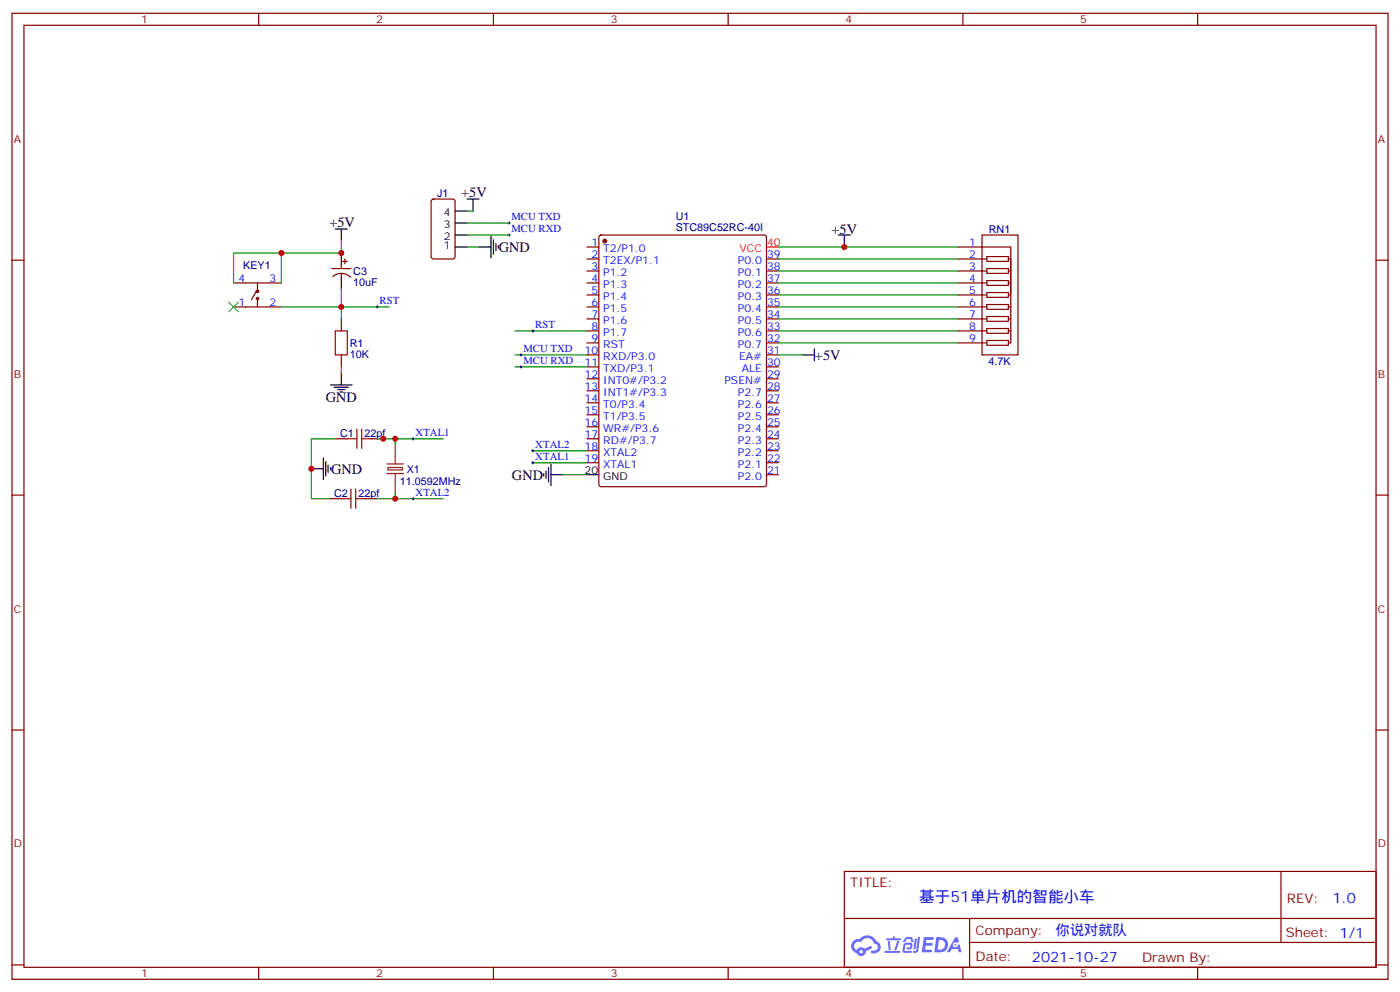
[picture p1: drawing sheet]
<svg xmlns="http://www.w3.org/2000/svg" width="412mm" height="292mm" viewBox="0 0 412 292" stroke-linecap="round" stroke-linejoin="round" font-family="sans-serif">
<g fill="none" stroke="#870000" stroke-width=".35">
<path d="M3.5 3.9h405.4v284.4h-405.4zM7.1 7.4h398.2v277.3h-398.2zM76.2 3.9v3.5M145.3 3.9v3.5M214.5 3.9v3.5M283.6 3.9v3.5M352.8 3.9v3.5M3.5 76.6h3.6M405.3 76.6h3.6M3.5 145.7h3.6M405.3 145.7h3.6M3.5 214.9h3.6"/>
<path d="M405.3 214.9h3.6M248.7 256.5h156.6v28.2h-156.6zM377.3 256.5v20.9M248.7 270.4h156.5M285.6 277.4h119.6M285.6 270.4v14.1M3.5 284h3.6M76.2 284.7v3.6M145.3 284.7v3.6M214.5 284.7v3.6M283.6 284.7v3.6M352.8 284.7v3.6"/>
<path d="M405.3 284h3.6"/>
</g>
<g fill="#5487ff">
<path d="M272.1 275.8h2.6l.3 .2-.1 .6h-2l-.1 1h1.6l.4 .4-.4 .4h-1.7l-.2 1.1 1.8 .1 .3 .3-.2 .4h-2.9z"/>
<path d="M281.4 275.9h.7l.4 1.3-.7 .3a.74 .74 0 0 0-1.1 .3 .74 .74 0 0 0 .5 1.1 .74 .74 0 0 0 .9-.7l.5-.3 .7 2.4h-.9l-.2-1h-1.9l-.5 1h-.9z"/>
<path d="M269.5 276.3h.6l-.4 2.9a.31 .31 0 0 1-.3 .3 .31 .31 0 0 1-.3-.3z"/>
<path d="M270.4 275.8h.6l-.5 4a.89 .89 0 0 1-.7 .7 .89 .89 0 0 1-.9-.3l1-.5z"/>
<path d="M266.8 276l.6-.2 1.2 .1 .5 1.3-.6 .1-.4-.9-1 .1a.95 .95 0 0 1-1 .8l-.1-.2z"/>
<path d="M266.4 277.7l1.8-.2a1.04 1.04 0 0 1 .6 1.1 1.04 1.04 0 0 1-.8 .9h-.7a.29 .29 0 0 1-.3-.4 .29 .29 0 0 1 .3-.2h.7l.2-.8h-1.4l-.4 1.8h1.9a.29 .29 0 0 1 .3 .3 .29 .29 0 0 1-.3 .3h-2l-.4-.3 .2-2.1z"/>
<path d="M260.5 279.9h4.4a.3 .3 0 0 1 .3 .3 .3 .3 0 0 1-.3 .3h-4.3z"/>
<path d="M264.3 277h.6l-.5 1.6a1.02 1.02 0 0 1-.7 1.2l-.2-.3z"/>
<path d="M261.5 277h.6l.3 2.4-.3 .3-.3-.2z"/>
<path d="M261.1 276.2h1.9l.2-.5h.5l-.1 .5h1.5a.29 .29 0 0 1 .3 .3 .29 .29 0 0 1-.3 .3h-3.9z"/>
<path d="M275.8 275.9l-.6 4.4h1.4a2.27 2.27 0 0 0 2.7-2.3 2.27 2.27 0 0 0-2.7-2.1zM276.6 276.6a1.5 1.5 0 0 1 1.8 1.6 1.5 1.5 0 0 1-1.9 1.3h-.3z"/>
<path d="M251.4 277a2.09 2.09 0 0 0 1 3.5 1.37 1.37 0 0 0 1.5 .9 1.37 1.37 0 0 0 1.1-1.4l2-1-.5-.7-1.8 1a1.4 1.4 0 0 0-2.3 .4 1.32 1.32 0 0 1-.6-1.9 1.32 1.32 0 0 1 1.9-.4 2.02 2.02 0 0 1 2-1.3 2.02 2.02 0 0 1 1.8 1.7 1.09 1.09 0 0 1 1.1 1.3 1.09 1.09 0 0 1-1.6 .7 .41 .41 0 0 0-.5 .3 .41 .41 0 0 0 .4 .5 1.89 1.89 0 0 0 2.4-1.2 1.89 1.89 0 0 0-1.2-2.4 2.98 2.98 0 0 0-5-.6l-1 .1zM253.2 280.1a.52 .52 0 0 1 1 0 .52 .52 0 0 1-1 0z"/>
<circle cx="281.4" cy="278.1" r=".28"/>
</g>
<g fill="none" stroke="#870000" stroke-width=".35">
<path d="M127.2 58.8l.5-.2h5.6l.7 .4 .1 16.5-.5 .7h-5.9l-.6-.4-.1-16.5zM97.7 79.1h5.7M100.5 78v1.1M100.9 76.9h1.4M101.6 76.2v1.4M172.9 72.7h3.5M172.9 76.2h3.5M172.9 79.8h3.5M176.6 69.4l.5-.2h48l.6 .4 .1 73-.5 .6-48.2 .1-.7-.5v-72.9zM225.8 76.2h3.5M225.8 79.8h3.5M282.2 72.7h15.5v28.2h-.7"/>
<path d="M282.2 76.2h8.5M282.2 79.8h8.5M289.3 69.2h10.6v35.3h-10.6zM290.7 75.5h6.3v1.4h-6.3zM290.7 79.1h6.3v1.4h-6.3zM297 76.2h.7M297 79.8h.7M68.8 83.3h14.1M68.8 90.3h14.1M75.5 85.8l-1.4 2.4M75.8 83.3v2.5M75.8 87.9v2.4"/>
<path d="M98 81.4a3.8 3.8 0 0 1 5.2 .2M100.5 80.5v1M100.5 93.9v3.5M172.9 83.3h3.5M172.9 86.8h3.5M172.9 90.3h3.5M172.9 93.9h3.5M172.9 97.4h3.5M225.8 83.3h3.5M225.8 86.8h3.5M225.8 90.3h3.5M225.8 93.9h3.5"/>
<path d="M225.8 97.4h3.5M282.2 83.3h8.5M282.2 86.8h8.5M282.2 90.3h8.5M282.2 93.9h8.5M282.2 97.4h8.5M290.7 82.6h6.3v1.4h-6.3zM290.7 86.1h6.3v1.4h-6.3zM290.7 89.6h6.3v1.5h-6.3zM290.7 93.2h6.3v1.4h-6.3zM290.7 96.7h6.3v1.4h-6.3zM297 83.3h.7"/>
<path d="M297 86.8h.7M297 90.3h.7M297 93.9h.7M297 97.4h.7M100.5 104.5v3.5M172.9 100.9h3.5M172.9 104.5h3.5M172.9 108h3.5M172.9 111.5h3.5M172.9 115h3.5M172.9 118.6h3.5M225.8 100.9h3.5"/>
<path d="M225.8 104.5h3.5M225.8 108h3.5M225.8 111.5h3.5M225.8 115h3.5M225.8 118.6h3.5M282.2 100.9h8.5M290.7 100.2h6.3v1.4h-6.3zM98.8 129.2h3.5M109.4 129.2h3.5M172.9 122.1h3.5M172.9 125.6h3.5M172.9 129.2h3.5"/>
<path d="M172.9 132.7h3.5M172.9 136.2h3.5M225.8 122.1h3.5M225.8 125.6h3.5M225.8 129.2h3.5M225.8 132.7h3.5M225.8 136.2h3.5M225.8 139.7h3.5M97 146.8h3.5M107.6 146.8h3.5"/>
<circle cx="75.8" cy="85.8" r=".35"/>
<circle cx="75.8" cy="87.9" r=".35"/>
</g>
<circle cx="178.2" cy="70.9" r=".53" fill="#870000" stroke="#870000" stroke-width=".35"/>
<g fill="none" stroke="#000" stroke-width=".35">
<path d="M137.6 58.6h3.5M139.3 58.6v3.5M98.8 67.4h3.5M100.5 67.4v3.5M100.5 74.5v3.5M134.1 72.7h3.5M134.1 69.2h3.5M134.1 65.7h3.5M134.1 62.1h3.5M141.1 72.7h3.5M144.6 69.5v6.4M145.3 70.6v4.2"/>
<path d="M146 71.6v2.2M146.8 72.4v.7M246.9 69.2h3.6M248.7 69.2v3.5M100.5 81.5v3.6M97.4 113.3h6.3M98.4 114h4.3M99.5 114.7h2.1M100.2 115.4h.7M100.5 109.7v3.6M236.4 104.5h3.5M239.9 102.7v3.5"/>
<path d="M91.7 138h3.5M95.2 134.8v6.3M96 135.9v4.2M96.7 136.9v2.1M97.4 137.6v.7M160.2 139.4v.7M160.9 138.7v2.1M161.6 137.6v4.3M162.3 139.7h3.5M162.3 136.6v6.3M172.9 139.7h3.5"/>
</g>
<path d="M225.8 72.7h3.5" fill="none" stroke="#f00" stroke-width=".35"/>
<path d="M113.9 136.6h5M113.9 139.4h5M114.3 137.6h4.2v.7h-4.2zM116.4 130.9v5.7M116.4 139.4v5.6" fill="none" stroke="#8c2424" stroke-width=".35"/>
<path d="M98.8 97.4h3.5v7.1h-3.5zM102.3 129.2h2.8M105.1 126.3v5.7M106.5 126.3v5.7M106.5 129.2h2.9M100.5 146.8h2.9M103.4 144v5.6M104.8 144v5.6M104.8 146.8h2.8" fill="none" stroke="#a10000" stroke-width=".35"/>
<g fill="none" stroke="#008700" stroke-width=".35">
<path d="M82.9 74.5v8.8M100.5 70.9v3.6h-31.7v8.8M137.6 65.7h12.3M137.6 69.2h12.3M137.6 62.1h1.7M137.6 72.7h3.5M229.3 72.7h52.9M229.3 76.2h52.9M229.3 79.8h52.9M82.9 90.3h31.8M100.5 85.1v8.8M151.7 97.4h21.2"/>
<path d="M229.3 90.3h52.9M229.3 83.3h52.9M229.3 86.8h52.9M229.3 93.9h52.9M229.3 97.4h52.9M100.5 108v1.7M151.7 104.5h21.2M151.7 108h21.2M229.3 100.9h52.9M229.3 104.5h7.1M98.8 129.2h-7.1v17.6h5.3M111.1 129.2h19.4"/>
<path d="M116.4 129.2v1.7M157 136.2h15.9M157 132.7h15.9M165.8 139.7h7.1M111.1 146.8h19.4M116.4 145v1.8"/>
</g>
<g fill="none" stroke="#000" stroke-width=".29">
<path d="M149.6 65.7h.7M149.6 69.2h.7M149.9 65.3v.7M149.9 68.8v.7M110.8 90.3h.7M111.1 90v.7M156.6 97.4h.7M157 97v.8M153.1 104.5h.7M153.1 108h.7M153.5 104.1v.7M153.5 107.6v.7"/>
<path d="M121.4 129.2h.7M121.7 128.8v.7M156.6 132.7h.7M156.6 136.2h.7M157 132.3v.7M157 135.9v.7M121.4 146.8h.7M121.7 146.4v.7"/>
</g>
<path d="M67.4 88.9l2.8 2.9M70.2 88.9l-2.8 2.9" fill="none" stroke="#3c3" stroke-width=".35"/>
<g fill="#c00">
<circle cx="116.4" cy="129.2" r=".88"/>
<circle cx="116.4" cy="146.8" r=".88"/>
<circle cx="91.7" cy="138" r=".88"/>
<circle cx="112.9" cy="129.2" r=".88"/>
<circle cx="100.5" cy="90.3" r=".88"/>
<circle cx="100.5" cy="74.5" r=".88"/>
<circle cx="82.9" cy="74.5" r=".88"/>
<circle cx="248.7" cy="72.7" r=".88"/>
</g>
<text font-size="4.6" fill="#00f" x="270.8" y="265.5">基于51单片机的智能小车</text>
<g font-size="4.2">
<text x="135.8" y="57.9">+5V</text>
<text x="97" y="66.7">+5V</text>
<text x="244.9" y="68.9">+5V</text>
<text x="146.9" y="74.2">GND</text>
<text x="240.1" y="105.9">+5V</text>
<text x="96" y="118.2">GND</text>
<text x="97.5" y="139.4">GND</text>
<text x="150.8" y="141.1">GND</text>
</g>
<g font-size="4.2" fill="#00f">
<text x="392.5" y="265.8">1.0</text>
<text x="310.9" y="275.3">你说对就队</text>
<text x="304" y="283.1">2021-10-27</text>
</g>
<g font-size="3.9" fill="#800">
<text x="250.5" y="261.1">TITLE:</text>
<text x="379.1" y="265.8">REV:</text>
<text x="287.4" y="275.3">Company:</text>
<text x="378.7" y="275.9">Sheet: 1/1</text>
<text x="287.4" y="283">Date:</text>
<text x="336.4" y="283.1">Drawn By:</text>
</g>
<g font-size="3.2" fill="#800">
<text x="41.6" y="6.9">1</text>
<text x="110.8" y="6.9">2</text>
<text x="179.9" y="6.9">3</text>
<text x="249.1" y="6.9">4</text>
<text x="318.2" y="6.9">5</text>
<text x="4.1" y="42">A</text>
<text x="405.9" y="42">A</text>
<text x="4.1" y="111.2">B</text>
<text x="405.9" y="111.2">B</text>
<text x="4.1" y="180.3">C</text>
<text x="405.9" y="180.3">C</text>
<text x="4.1" y="249.4">D</text>
<text x="405.9" y="249.4">D</text>
<text x="41.6" y="287.7">1</text>
<text x="110.8" y="287.7">2</text>
<text x="179.9" y="287.7">3</text>
<text x="249.1" y="287.7">4</text>
<text x="318.2" y="287.7">5</text>
</g>
<g font-size="3.2" fill="#000080">
<text x="128.8" y="58">J1</text>
<text x="199" y="64.7">U1</text>
<text x="199" y="67.9">STC89C52RC-40I</text>
<text x="291.3" y="68.5">RN1</text>
<text x="71.6" y="79.1">KEY1</text>
<text x="104.1" y="80.9">C3</text>
<text x="104.1" y="84.1">10uF</text>
<text x="103" y="105.2">10K</text>
<text x="103" y="102.1">R1</text>
<text x="291.2" y="107.4">4.7K</text>
<text x="100.2" y="128.5">C1</text>
<text x="107.4" y="128.5">22pf</text>
<text x="117.8" y="142.6">11.0592MHz</text>
<text x="119.8" y="139.2">X1</text>
<text x="98.4" y="146.2">C2</text>
<text x="105.6" y="146.2">22pf</text>
</g>
<g font-size="3.2">
<text x="130.7" y="63.5">4</text>
<text x="130.7" y="70.6">2</text>
<text x="130.7" y="67.1">3</text>
<text x="130.7" y="73.4">1</text>
<text x="172.2" y="139.4">20</text>
<text x="177.7" y="141.1">GND</text>
</g>
<g font-size="3.2" fill="#00f">
<text x="150.6" y="64.8">MCU TXD</text>
<text x="150.6" y="68.3">MCU RXD</text>
<text x="174.2" y="72.4">1</text>
<text x="174.2" y="75.9">2</text>
<text x="177.7" y="74.1">T2/P1.0</text>
<text x="177.7" y="77.6">T2EX/P1.1</text>
<text x="217.4" y="77.6">P0.0</text>
<text x="226" y="75.9">39</text>
<text x="285.5" y="72.4">1</text>
<text x="285.5" y="75.9">2</text>
<text x="70.3" y="82.9">4</text>
<text x="79.4" y="82.9">3</text>
<text x="174.2" y="79.4">3</text>
<text x="174.2" y="82.9">4</text>
<text x="177.7" y="81.2">P1.2</text>
<text x="217.4" y="81.2">P0.1</text>
<text x="226" y="82.9">37</text>
<text x="226" y="79.4">38</text>
<text x="285.5" y="79.4">3</text>
<text x="285.5" y="82.9">4</text>
<text x="70.3" y="90">1</text>
<text x="79.4" y="90">2</text>
<text x="111.8" y="89.5">RST</text>
<text x="174.2" y="86.5">5</text>
<text x="174.2" y="90">6</text>
<text x="177.7" y="84.7">P1.3</text>
<text x="177.7" y="88.2">P1.4</text>
<text x="217.4" y="88.2">P0.3</text>
<text x="217.4" y="84.7">P0.2</text>
<text x="226" y="90">35</text>
<text x="226" y="86.5">36</text>
<text x="285.5" y="86.5">5</text>
<text x="285.5" y="90">6</text>
<text x="174.2" y="93.5">7</text>
<text x="177.7" y="91.8">P1.5</text>
<text x="177.7" y="95.3">P1.6</text>
<text x="217.4" y="95.3">P0.5</text>
<text x="217.4" y="91.8">P0.4</text>
<text x="226" y="93.5">34</text>
<text x="285.5" y="93.5">7</text>
<text x="157.7" y="96.5">RST</text>
<text x="174.2" y="97">8</text>
<text x="174.2" y="100.6">9</text>
<text x="177.7" y="98.8">P1.7</text>
<text x="217.4" y="98.8">P0.6</text>
<text x="226" y="100.6">32</text>
<text x="226" y="97">33</text>
<text x="285.5" y="97">8</text>
<text x="285.5" y="100.6">9</text>
<text x="154.2" y="103.6">MCU TXD</text>
<text x="154.2" y="107.1">MCU RXD</text>
<text x="172.2" y="104.1">10</text>
<text x="172.2" y="107.6">11</text>
<text x="177.7" y="102.3">RST</text>
<text x="177.7" y="105.9">RXD/P3.0</text>
<text x="217.4" y="102.3">P0.7</text>
<text x="217.7" y="105.9">EA#</text>
<text x="226" y="107.6">30</text>
<text x="226" y="104.1">31</text>
<text x="172.2" y="111.2">12</text>
<text x="177.7" y="109.4">TXD/P3.1</text>
<text x="177.7" y="112.9">INT0#/P3.2</text>
<text x="213.4" y="112.9">PSEN#</text>
<text x="218.5" y="109.4">ALE</text>
<text x="226" y="111.2">29</text>
<text x="172.2" y="114.7">13</text>
<text x="172.2" y="118.2">14</text>
<text x="177.7" y="116.5">INT1#/P3.3</text>
<text x="177.7" y="120">T0/P3.4</text>
<text x="217.4" y="120">P2.6</text>
<text x="217.4" y="116.5">P2.7</text>
<text x="226" y="118.2">27</text>
<text x="226" y="114.7">28</text>
<text x="172.2" y="121.7">15</text>
<text x="172.2" y="125.3">16</text>
<text x="177.7" y="123.5">T1/P3.5</text>
<text x="217.4" y="123.5">P2.5</text>
<text x="226" y="125.3">25</text>
<text x="226" y="121.7">26</text>
<text x="122.4" y="128.3">XTAL1</text>
<text x="157.7" y="131.8">XTAL2</text>
<text x="172.2" y="128.8">17</text>
<text x="177.7" y="127">WR#/P3.6</text>
<text x="177.7" y="130.6">RD#/P3.7</text>
<text x="217.4" y="130.6">P2.3</text>
<text x="217.4" y="127">P2.4</text>
<text x="226" y="128.8">24</text>
<text x="157.7" y="135.3">XTAL1</text>
<text x="172.2" y="132.3">18</text>
<text x="172.2" y="135.9">19</text>
<text x="177.7" y="134.1">XTAL2</text>
<text x="177.7" y="137.6">XTAL1</text>
<text x="217.4" y="137.6">P2.1</text>
<text x="217.4" y="134.1">P2.2</text>
<text x="226" y="135.9">22</text>
<text x="226" y="132.3">23</text>
<text x="217.4" y="141.1">P2.0</text>
<text x="226" y="139.4">21</text>
<text x="122.4" y="145.9">XTAL2</text>
</g>
<g font-size="3.2" fill="#f00">
<text x="217.9" y="74.1">VCC</text>
<text x="226" y="72.4">40</text>
</g>
</svg>
